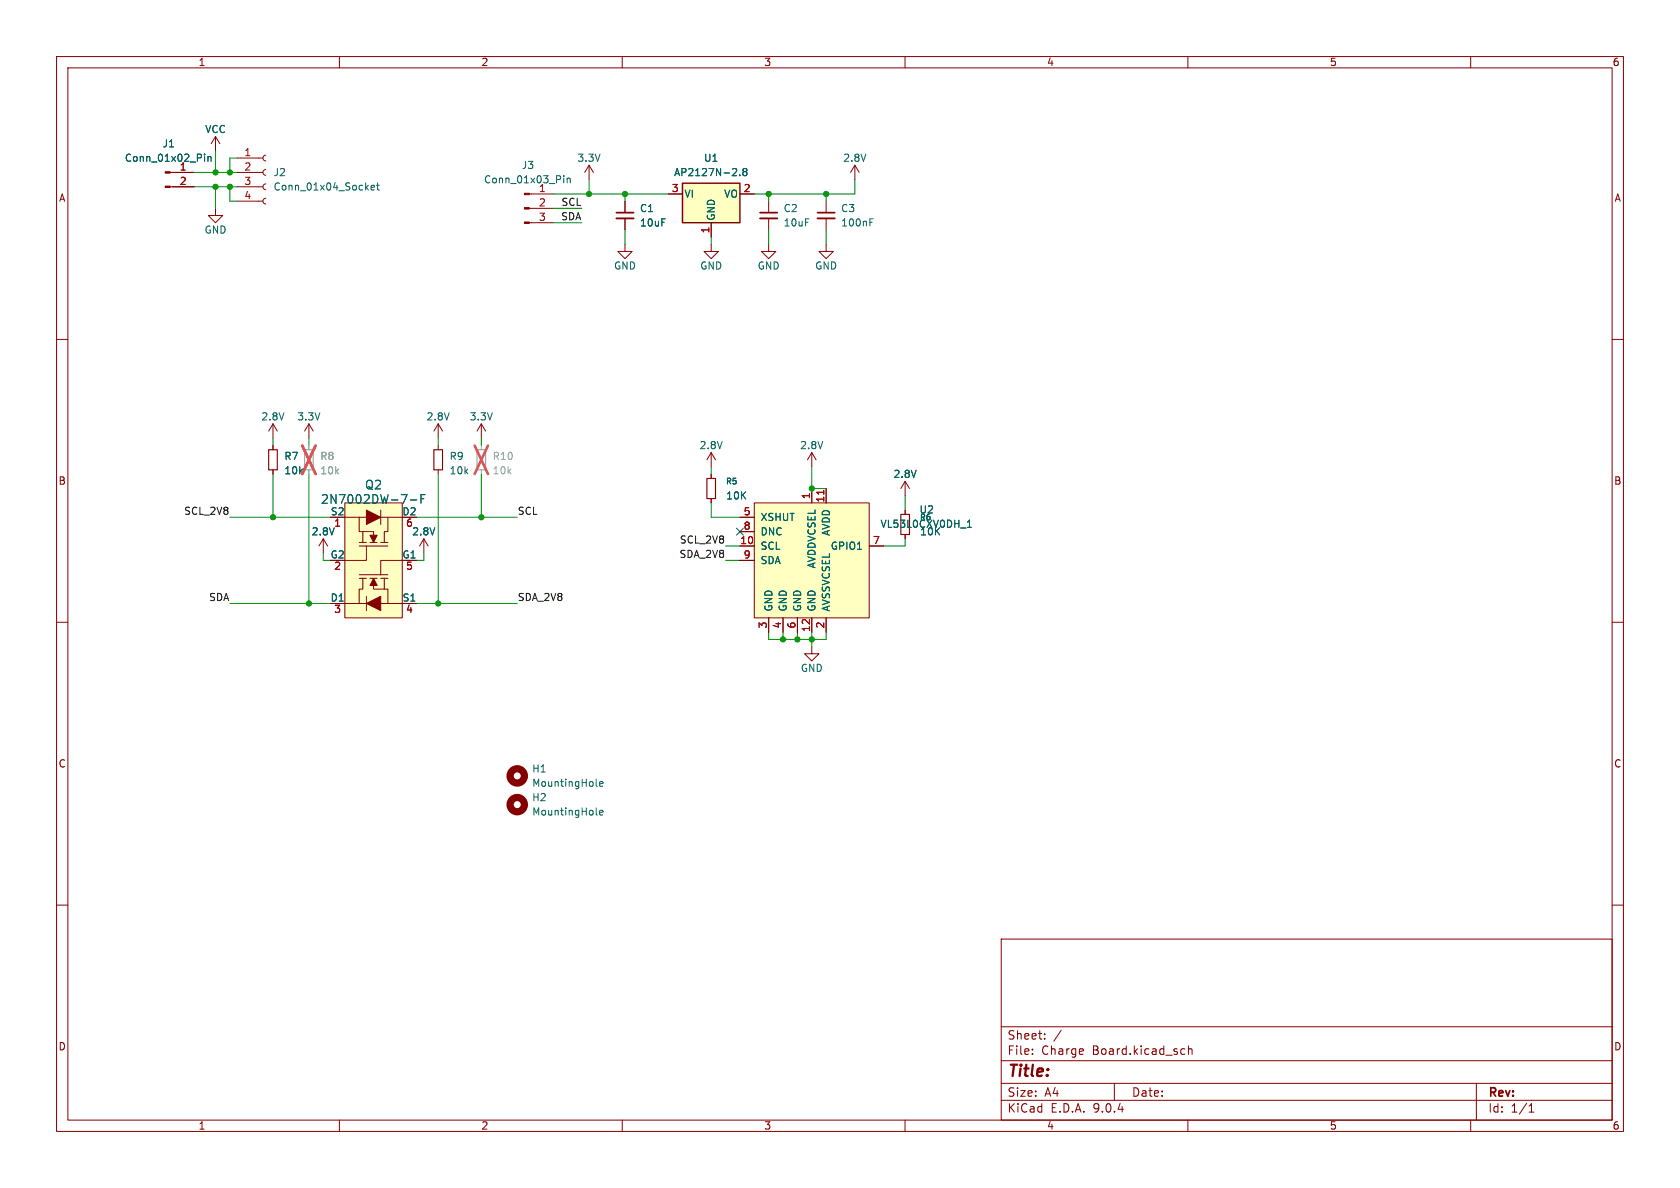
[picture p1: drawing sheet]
<svg xmlns="http://www.w3.org/2000/svg" width="297mm" height="210mm" viewBox="0 0 297 210" stroke-linecap="round" stroke-linejoin="round" font-family="sans-serif">
<g fill="none" stroke="#840000" stroke-width=".18">
<path d="M10 10h277v190h-277zM12 12h273v186h-273zM60 10v2M110 10v2M160 10v2M210 10v2M260 10v2M10 60h2M48.3 78.7v.8M77.5 78.7v.8M285 60h2M48.3 83.1v.7"/>
<path d="M77.5 83.1v.7M10 110h2M285 110h2M10 160h2M177 166h108v32h-108zM285 160h2M60 198v2M110 198v2M160 198v2M177 194.5h108M177 191.5h108M177 187.5h108"/>
<path d="M177 181.5h108M182.5 186.3v.1M182.5 185.5v.1M184.7 183.6v.1M184.7 182.8v.1M187.6 182.1l-1.3 2M197 191.5v3M209 185.4l.5 .1M209.5 186.3l-.5 .1M210 198v2M210.1 185.5l.2-.1 .4 .1v.9M210.1 184.9v1.5"/>
<path d="M260 198v2M261 191.5v6.5M270.3 196.6h.9M270.3 195.5l.4-.4v1.5"/>
</g>
<path d="M47.5 79.5h1.5v3.6h-1.5zM76.7 79.5h1.5v3.6h-1.5z" fill="none" stroke="#840000" stroke-width=".2"/>
<path d="M84.3 79.5h1.6v3.6h-1.6z" fill="none" stroke="#a1a1a1" stroke-width=".2"/>
<path d="M85.1 78.7v.8M85.1 83.1v.7" fill="none" stroke="#a1a1a1" stroke-width=".18"/>
<path d="M83.9 78.8l2.4 5M86.3 78.8l-2.4 5" fill="none" stroke="#e65255" stroke-width=".46"/>
<path d="M61 88.9h10.1v20.3h-10.1z" fill="#ffffc2"/>
<g fill="none" stroke="#840000" stroke-width=".18">
<path d="M30.1 30.5h4.2M30.1 33h4.2M110.5 35.6v2M110.5 38.6v2M135.9 35.6v2M135.9 38.6v2M146 35.6v2M146 38.6v2M135.9 43.2v1.3h1.3l-1.3 1.2-1.3-1.2h1.3M146 43.2v1.3h1.3l-1.3 1.2-1.2-1.2h1.2M48.3 74.9l.7 1.3M48.3 74.9v2.6"/>
<path d="M48.3 74.9l-.8 1.3M54.6 74.9l-.8 1.3M54.6 74.9l.8 1.3M54.6 74.9v2.6M77.5 74.9l.7 1.3M77.5 74.9v2.6M77.5 74.9l-.8 1.3M85.1 74.9l-.8 1.3M85.1 74.9l.8 1.3M85.1 74.9v2.6M57.1 95.3l.8 1.2M57.1 95.3v2.5"/>
<path d="M57.1 95.3l-.7 1.2M61 88.9h10.1v20.3h-10.1zM61 91.4h3.8M63.5 91.4v2.6h.6M63.5 96.5h5.1M63.5 95.9h1.3M64.8 96.5v2.6h-3.8M65.4 95.9h1.3M66 94.6v-.6h-1.9v1.9M67.3 91.4h3.8M67.3 95.9h1.3M67.3 90.2v2.5"/>
<path d="M68.6 91.4v2.6h-.7v1.9M71.1 99.1h-3.8v2.5M74.9 95.3l.8 1.2M74.9 95.3v2.5M74.9 95.3l-.7 1.2M125.7 80v2.6M125.7 83.8v.8M125.7 88.1v.8M125.7 80l.8 1.3M125.7 80l-.7 1.3M143.5 80l.8 1.3M143.5 80v2.6"/>
<path d="M143.5 80l-.8 1.3M58.4 106.7h6.4M63.5 102.2h1.3M63.5 101.6h5.1M64.1 102.2v1.9h-.6v2.6M64.8 105.4v2.6M65.4 102.2h1.3M67.3 106.7h6.4M67.3 102.2h1.3M67.9 102.2v1.9h-1.9v-.6M67.9 104.1h.7v2.6M143.5 114.3v1.3h1.3l-1.3 1.2-1.3-1.2h1.3"/>
</g>
<g fill="#840000" stroke="#840000" stroke-width=".18">
<path d="M64.8 90.2l2.5 1.2-2.5 1.3z"/>
<path d="M65.4 94.6h1.3l-.7 1.3z"/>
<path d="M66 102.2l.7 1.3h-1.3z"/>
<path d="M64.8 106.7l2.5-1.3v2.6z"/>
<path d="M29.2 30.4h.9v.2h-.9z"/>
<path d="M29.2 32.9h.9v.2h-.9z"/>
</g>
<g fill="none" stroke="#006464" stroke-width=".18">
<path d="M36.2 27.2v.2M36.2 27.7v.8M36.8 27.7v.8M36.8 27.8l.2-.1h.3v.8M153.8 39.3h.4M153.8 38.7h.6M72.5 88.4h1.2M74.4 88.2h.5M75.1 87.4h-.7v1.6M105.4 138.8l.2 .2M106 138.6l.6-.1-.1-.3h-.3l-.2 .1 .1 .6h.4M105.4 143.9l.2 .2"/>
<path d="M106 143.7l.6-.2-.1-.2-.3-.1-.2 .2 .1 .6h.4"/>
</g>
<g fill="none" stroke="#840000" stroke-width="1.3">
<circle cx="91.4" cy="137.2" r="1.27"/>
<circle cx="91.4" cy="142.2" r="1.27"/>
</g>
<path d="M109 37.6h3M134.4 37.6h3M144.5 37.6h3.1" fill="none" stroke="#840000" stroke-width=".3"/>
<path d="M109 38.6h3M134.4 38.6h3M144.5 38.6h3.1" fill="none" stroke="#840000" stroke-width=".33"/>
<path d="M125 84.6h1.5v3.5h-1.5z" fill="none" stroke="#840000" stroke-width=".2"/>
<path d="M53.8 79.5h1.6v3.6h-1.6z" fill="none" stroke="#a1a1a1" stroke-width=".2"/>
<path d="M54.6 78.7v.8M54.6 83.1v.7" fill="none" stroke="#a1a1a1" stroke-width=".18"/>
<path d="M53.4 78.8l2.4 5M55.8 78.8l-2.4 5" fill="none" stroke="#e65255" stroke-width=".46"/>
<path d="M133.3 88.9h20.4v20.3h-20.4z" fill="#ffffc2"/>
<g fill="none" stroke="#840000" stroke-width=".18">
<path d="M38.1 36.8v1.3h1.3l-1.3 1.3-1.3-1.3h1.3M38.1 24.1l-.8 1.3M38.1 24.1l.8 1.3M38.1 24.1v2.6M41.9 27.9h4.6M41.9 30.5h4.6M41.9 33h4.6M41.9 35.6h4.6M47 27.4l-.4 .2-.1 .3 .1 .4 .4 .1M47 30l-.4 .1-.1 .4 .1 .3 .4 .2M47 32.5l-.4 .2-.1 .3 .1 .4 .4 .1M47 35.1l-.4 .1-.1 .4 .1 .3 .4 .2"/>
<path d="M93.6 34.3h4.2M93.6 36.8h4.2M93.6 39.4h4.2M104.1 29.2l-.7 1.3M104.1 29.2l.8 1.3M104.1 29.2v2.6M151.1 29.2l.8 1.3M151.1 29.2v2.6M151.1 29.2l-.7 1.3M110.5 43.2v1.3h1.3l-1.3 1.2-1.3-1.2h1.3M125.7 43.2v1.3h1.3l-1.3 1.2-1.2-1.2h1.2M130.8 91.4h2.5"/>
<path d="M130.8 94h2.5M130.8 96.5h2.5M130.8 99.1h2.5M133.3 88.9h20.4v20.3h-20.4zM143.5 86.4v2.5M146 86.4v2.5M153.7 96.5h2.5M160 85.1v2.5M160 90.2v.7M160 94.5v.8M160 85.1l.8 1.3M160 85.1l-.7 1.3"/>
<path d="M135.9 109.2v2.6M138.4 109.2v2.6M141 109.2v2.6M143.5 109.2v2.6M146 109.2v2.6"/>
</g>
<path d="M145.6 86.7v.7" fill="none" stroke="#a90000" stroke-width=".18"/>
<path d="M65.6 33.2l.6-.1v-.3h-.4l-.2 .1 .1 .6h.5M66.6 32.8h.5M66.8 32.3v1.1l.3 .2M99.7 31.1v.1M99.7 31.5v.8M100.3 31.5v.8M100.3 31.6l.2-.1h.3v.8M171 93.2h.8M171 92.3l.4-.4v1.3" fill="none" stroke="#006464" stroke-width=".18"/>
<path d="M159.3 90.9h1.5v3.6h-1.5z" fill="none" stroke="#840000" stroke-width=".2"/>
<g fill="#840000" stroke="#840000" stroke-width=".18">
<path d="M92.7 34.2h.9v.2h-.9z"/>
<path d="M92.7 36.7h.9v.3h-.9z"/>
<path d="M92.7 39.2h.9v.3h-.9z"/>
</g>
<path d="M120.6 32.4h10.2v7h-10.2z" fill="#ffffc2"/>
<path d="M120.6 32.4h10.2v7h-10.2z" fill="none" stroke="#840000" stroke-width=".25"/>
<g fill="none" stroke="#840000" stroke-width=".18">
<path d="M30.5 30.5h3.8M30.5 33h3.8M110.5 35.6v2M110.5 38.6v2M118.1 34.3h2.5M125.7 39.4v2.5M130.8 34.3h2.5M48.3 78.7v.8M48.3 83.1v.7M125.7 83.8v.8M125.7 88.1v.8M130.8 91.4h2.5"/>
<path d="M130.8 94h2.5M130.8 96.5h2.5M130.8 99.1h2.5M143.5 86.4v2.5M146 86.4v2.5M153.7 96.5h2.5M160 90.2v.7M160 94.5v.8M58.4 106.7h2.6M71.1 106.7h2.6M135.9 109.2v2.6M138.4 109.2v2.6"/>
<path d="M141 109.2v2.6M143.5 109.2v2.6M146 109.2v2.6"/>
</g>
<g fill="none" stroke="#006464" stroke-width=".18">
<path d="M36.2 27.2v.2M36.2 27.7v.8M36.8 27.7v.8M36.8 27.8l.2-.1h.3v.8M129.4 31.1h.8M130.2 29.9v.4M130.8 30.9v.2M131.6 30.3l-.3 .3 .1 .3 .2 .2 .3-.1 .1-.2v-.2l-.2-.3M131.6 30.3l-.3-.2 .3-.3h.2l.2 .2-.2 .3M131.6 30.3h.2M72.5 88.4h1.2M74.4 88.2h.5"/>
<path d="M75.1 87.4h-.7v1.6M171 93.2h.8M171 92.3l.4-.4v1.3"/>
</g>
<g fill="none" stroke="#009600" stroke-width=".18">
<path d="M34.3 30.5h7.6M34.3 33h7.6M38.1 26.7v3.8M38.1 33v3.8M40.6 33v2.6h1.3M41.9 27.9h-1.3v2.6M97.8 39.4h5.1M97.8 36.8h5.1M97.8 34.3h20.3M104.1 31.8v2.5M110.5 34.3v1.3M135.9 34.3v1.3"/>
<path d="M146 34.3v1.3M151.1 31.8v2.5h-17.8M110.5 40.6v2.6M125.7 41.9v1.3M135.9 40.6v2.6M146 40.6v2.6M48.3 77.5v1.2M54.6 77.5v1.2M77.5 77.5v1.2M85.1 77.5v1.2M40.6 91.4h17.8M48.3 83.8v7.6"/>
<path d="M54.6 83.8v22.9M57.1 97.8v1.3h1.3M73.7 91.4h17.7M74.9 97.8v1.3h-1.2M77.5 83.8v22.9M85.1 83.8v7.6M125.7 82.6v1.2M125.7 88.9v2.5h5.1M128.3 96.5h2.5M128.3 99.1h2.5M143.5 82.6v3.8h2.5M160 95.3v1.2h-3.8"/>
<path d="M160 87.6v2.6M40.6 106.7h17.8M73.7 106.7h17.7M135.9 111.8v1.2h10.1v-1.2M138.4 111.8v1.2M141 111.8v1.2M143.5 111.8v2.5"/>
</g>
<path d="M130.2 93.4l1.2 1.2M131.4 93.4l-1.2 1.2" fill="none" stroke="#000084" stroke-width=".18"/>
<path d="M54.6 78.7v.8M54.6 83.1v.7" fill="none" stroke="#a1a1a1" stroke-width=".18"/>
<path d="M53.4 78.8l2.4 5M55.8 78.8l-2.4 5" fill="none" stroke="#e65255" stroke-width=".46"/>
<path d="M145.6 86.7v.7" fill="none" stroke="#a90000" stroke-width=".18"/>
<g fill="#009600" stroke="#009600" stroke-width=".18">
<circle cx="77.5" cy="106.7" r=".46"/>
<circle cx="54.6" cy="106.7" r=".46"/>
<circle cx="85.1" cy="91.4" r=".46"/>
<circle cx="48.3" cy="91.4" r=".46"/>
<circle cx="143.5" cy="86.4" r=".46"/>
<circle cx="138.4" cy="113" r=".46"/>
<circle cx="143.5" cy="113" r=".46"/>
<circle cx="141" cy="113" r=".46"/>
<circle cx="38.1" cy="30.5" r=".46"/>
<circle cx="38.1" cy="33" r=".46"/>
<circle cx="40.6" cy="33" r=".46"/>
<circle cx="40.6" cy="30.5" r=".46"/>
<circle cx="104.1" cy="34.3" r=".46"/>
<circle cx="110.5" cy="34.3" r=".46"/>
<circle cx="146" cy="34.3" r=".46"/>
<circle cx="135.9" cy="34.3" r=".46"/>
</g>
<text font-size="2.8" fill="#840000" x="178" y="190.9">Title:</text>
<g font-size="2.1" fill="#006464">
<text x="56.6" y="89.3">2N7002DW-7-F</text>
<text x="64.4" y="86.7">Q2</text>
</g>
<g font-size="2.1" fill="#840000">
<text x="178" y="184">Sheet:</text>
<text x="178" y="186.7">File:</text>
<text x="184.1" y="186.7">Charge</text>
<text x="193.2" y="186.7">Board.kicad_sch</text>
<text x="178" y="196.9">KiCad</text>
<text x="178" y="194.1">Size:</text>
<text x="184.7" y="194.1">A4</text>
<text x="185.7" y="196.9">E.D.A.</text>
<text x="193.3" y="196.9">9.0.4</text>
<text x="200" y="194.1">Date:</text>
<text x="263" y="194.3">Rev:</text>
<text x="263" y="196.9">Id:</text>
<text x="267.1" y="196.9">1/1</text>
</g>
<g font-size="1.8" fill="#840000">
<text x="35" y="11.9">1</text>
<text x="85" y="11.9">2</text>
<text x="135" y="11.9">3</text>
<text x="185" y="11.9">4</text>
<text x="235" y="11.9">5</text>
<text x="285" y="11.9">6</text>
<text x="10.3" y="35.9">A</text>
<text x="285.3" y="35.9">A</text>
<text x="10.3" y="85.9">B</text>
<text x="285.3" y="85.9">B</text>
<text x="10.3" y="135.9">C</text>
<text x="285.3" y="135.9">C</text>
<text x="10.3" y="185.9">D</text>
<text x="285.3" y="185.9">D</text>
<text x="35" y="199.9">1</text>
<text x="85" y="199.9">2</text>
<text x="135" y="199.9">3</text>
<text x="185" y="199.9">4</text>
<text x="235" y="199.9">5</text>
<text x="285" y="199.9">6</text>
</g>
<g font-size="1.8" fill="#006464">
<text x="36.2" y="23.7">VCC</text>
<text x="22" y="28.8">Conn_01x02_Pin</text>
<text x="28.7" y="26.3">J1</text>
<text x="102" y="28.8">3.3V</text>
<text x="124.4" y="28.8">U1</text>
<text x="149" y="28.8">2.8V</text>
<text x="48.3" y="31.3">J2</text>
<text x="48.3" y="33.9">Conn_01x04_Socket</text>
<text x="85.5" y="32.6">Conn_01x03_Pin</text>
<text x="92.2" y="30.1">J3</text>
<text x="95.2" y="34">1</text>
<text x="119.1" y="31.3">AP2127N-2.8</text>
<text x="120.9" y="35.2">VI</text>
<text x="127.9" y="35.2">VO</text>
<text x="36.1" y="41.5">GND</text>
<text x="113" y="37.7">C1</text>
<text x="113" y="40.2">10uF</text>
<text x="126.6" y="39.1" transform="rotate(-90 126.6 39.1)">GND</text>
<text x="138.4" y="37.7">C2</text>
<text x="138.4" y="40.2">10uF</text>
<text x="148.6" y="37.7">C3</text>
<text x="148.6" y="40.2">100nF</text>
<text x="108.5" y="47.9">GND</text>
<text x="123.7" y="47.9">GND</text>
<text x="133.9" y="47.9">GND</text>
<text x="144" y="47.9">GND</text>
<text x="46.1" y="74.5">2.8V</text>
<text x="52.5" y="74.5">3.3V</text>
<text x="75.3" y="74.5">2.8V</text>
<text x="82.9" y="74.5">3.3V</text>
<text x="50.2" y="81.5">R7</text>
<text x="79.4" y="81.5">R9</text>
<text x="123.6" y="79.6">2.8V</text>
<text x="141.4" y="79.6">2.8V</text>
<text x="50.2" y="84">10k</text>
<text x="79.4" y="84">10k</text>
<text x="128.3" y="88.5">10K</text>
<text x="157.9" y="84.7">2.8V</text>
<text x="55" y="94.8">2.8V</text>
<text x="58.4" y="91.2">S2</text>
<text x="71" y="91.2">D2</text>
<text x="72.8" y="94.8">2.8V</text>
<text x="134.4" y="92.3">XSHUT</text>
<text x="134.4" y="94.8">DNC</text>
<text x="146.9" y="94.8" transform="rotate(-90 146.9 94.8)">AVDD</text>
<text x="155.6" y="93.5">VL53L0CXV0DH_1</text>
<text x="162.5" y="91">U2</text>
<text x="162.6" y="94.8">10K</text>
<text x="58.3" y="98.8">G2</text>
<text x="71" y="98.8">G1</text>
<text x="134.4" y="97.4">SCL</text>
<text x="134.4" y="99.9">SDA</text>
<text x="144.4" y="100.6" transform="rotate(-90 144.4 100.6)">AVDDVCSEL</text>
<text x="146.8" y="97.4">GPIO1</text>
<text x="58.3" y="106.4">D1</text>
<text x="71.1" y="106.4">S1</text>
<text x="136.8" y="108.2" transform="rotate(-90 136.8 108.2)">GND</text>
<text x="139.3" y="108.2" transform="rotate(-90 139.3 108.2)">GND</text>
<text x="141.8" y="108.2" transform="rotate(-90 141.8 108.2)">GND</text>
<text x="144.4" y="108.2" transform="rotate(-90 144.4 108.2)">GND</text>
<text x="146.9" y="108.2" transform="rotate(-90 146.9 108.2)">AVSSVCSEL</text>
<text x="141.5" y="119">GND</text>
<text x="94" y="136.8">H1</text>
<text x="94" y="139.3">MountingHole</text>
<text x="94" y="141.8">H2</text>
<text x="94" y="144.4">MountingHole</text>
</g>
<g font-size="1.8" fill="#a90000">
<text x="43.1" y="27.7">1</text>
<text x="31.7" y="30.2">1</text>
<text x="31.7" y="32.8">2</text>
<text x="43.1" y="30.2">2</text>
<text x="43.1" y="32.8">3</text>
<text x="43.1" y="35.3">4</text>
<text x="118.7" y="34">3</text>
<text x="131.4" y="34">2</text>
<text x="95.2" y="36.6">2</text>
<text x="95.2" y="39.1">3</text>
<text x="125.5" y="41.3" transform="rotate(-90 125.5 41.3)">1</text>
<text x="143.3" y="88.3" transform="rotate(-90 143.3 88.3)">1</text>
<text x="145.8" y="88.9" transform="rotate(-90 145.8 88.9)">11</text>
<text x="59" y="93.4">1</text>
<text x="71.7" y="93.4">6</text>
<text x="131.4" y="91.2">5</text>
<text x="131.4" y="93.7">8</text>
<text x="59" y="101">2</text>
<text x="71.7" y="101">5</text>
<text x="130.8" y="96.3">10</text>
<text x="131.4" y="98.8">9</text>
<text x="154.2" y="96.3">7</text>
<text x="59" y="108.7">3</text>
<text x="71.7" y="108.7">4</text>
<text x="135.6" y="111.2" transform="rotate(-90 135.6 111.2)">3</text>
<text x="138.2" y="111.2" transform="rotate(-90 138.2 111.2)">4</text>
<text x="140.7" y="111.2" transform="rotate(-90 140.7 111.2)">6</text>
<text x="143.3" y="111.8" transform="rotate(-90 143.3 111.8)">12</text>
<text x="145.8" y="111.2" transform="rotate(-90 145.8 111.2)">2</text>
</g>
<g font-size="1.8" fill="#0f0f0f">
<text x="99.1" y="39">SDA</text>
<text x="99.2" y="36.5">SCL</text>
<text x="32.5" y="91.1">SCL_2V8</text>
<text x="91.4" y="91.1">SCL</text>
<text x="120" y="98.7">SDA_2V8</text>
<text x="120.1" y="96.2">SCL_2V8</text>
<text x="36.9" y="106.3">SDA</text>
<text x="91.4" y="106.3">SDA_2V8</text>
</g>
<g font-size="1.8" fill="#989898">
<text x="56.5" y="81.5">R8</text>
<text x="87" y="81.5">R10</text>
<text x="56.5" y="84">10k</text>
<text x="87" y="84">10k</text>
</g>
<g font-size="1.4" fill="#006464">
<text x="128.2" y="85.8">R5</text>
<text x="162.5" y="92.2">R6</text>
</g>
</svg>
